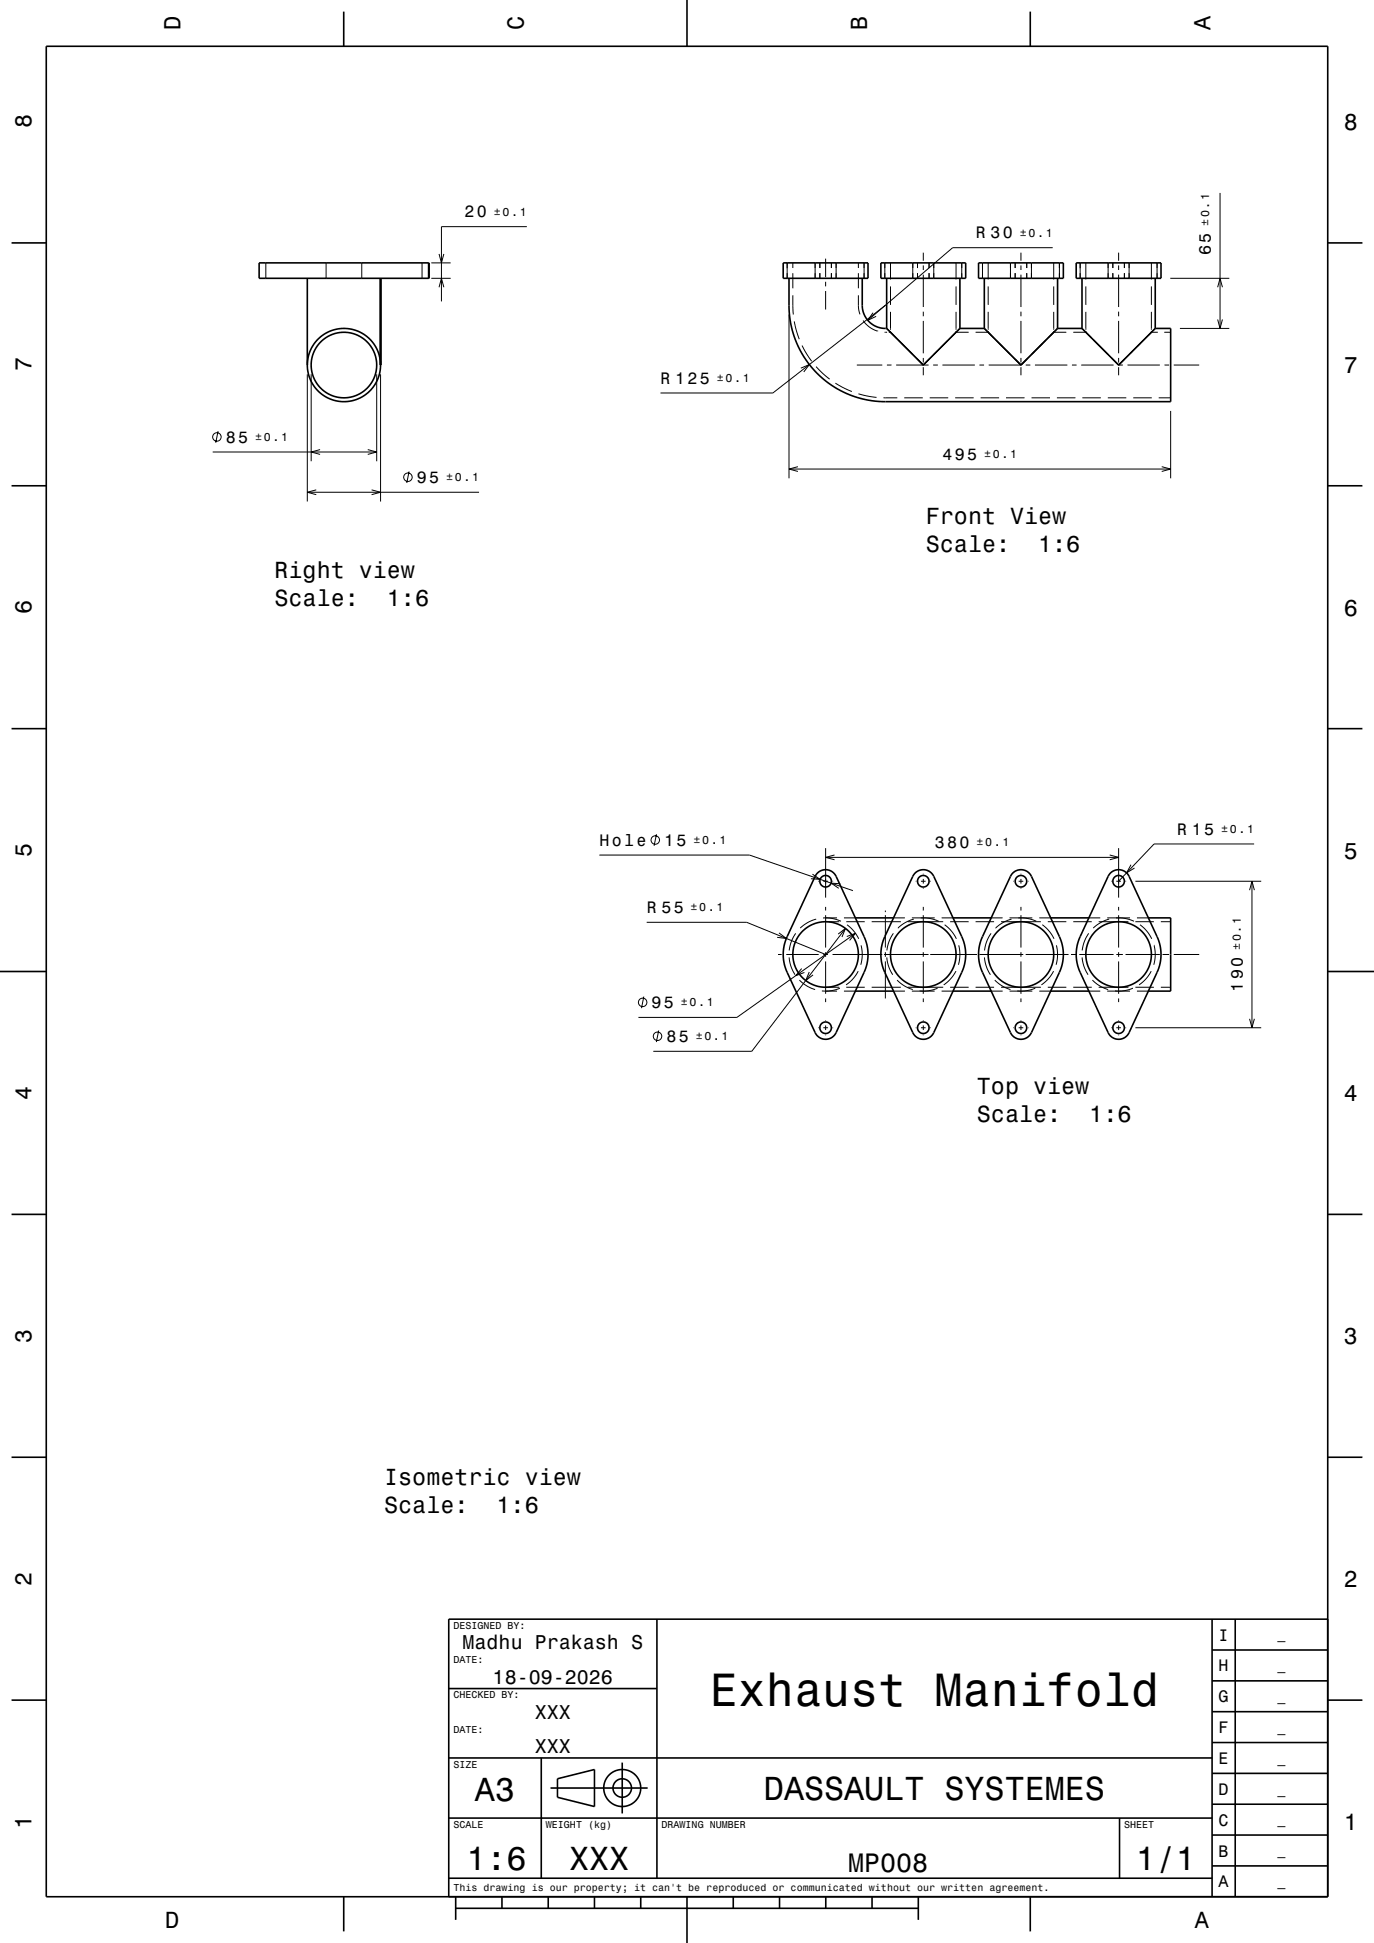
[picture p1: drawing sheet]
<svg xmlns="http://www.w3.org/2000/svg" width="297mm" height="420mm" viewBox="0 0 297 420" stroke-linecap="round" stroke-linejoin="round" font-family="sans-serif">
<g fill="none" stroke="#000" stroke-width=".22">
<path d="M57.5 56.8v3.4M70.5 56.8v3.4M78.2 56.8v3.4M91.2 56.8v3.4M93.2 56.8h4.2M94.9 54.9l.5 1.9 .5-1.9M113.9 49h-18.5v16.2M170.1 56.8v3.4M171.4 56.8v1.1M171.4 59v3.3M176.2 56.8v3.4M177.2 56.8v1.1"/>
<path d="M177.2 59v1.2M178.5 55.9v4M179.7 56.8v1.1M179.7 59v1.2M180.7 56.8v3.4M185.5 56.8v1.1M185.5 59v3.3M186.8 56.8v3.4M191.3 56.8v3.4M192.5 56.8v3.6M197.3 56.8v3.4M198.3 56.8v1.1"/>
<path d="M198.3 59v1.2M199.6 54.6v1.8M199.6 57.4v1M199.6 59.4v7M200.8 56.8v1.1M200.8 59v1.2M201.8 56.8v3.4M206.7 56.8v3.6M207.9 56.8v3.4M212.4 56.8v3.4M213.6 56.8v3.6M218.4 56.8v3.4"/>
<path d="M219.4 56.8v1.1M219.4 59v1.2M220.7 54.6v1.8M220.7 57.4v1M220.7 59.4v7M221.9 56.8v1.1M221.9 59v1.2M223 56.8v3.4M227.6 53.5h-21.7l-18.3 15.7M227.8 56.8v3.6M229 56.8v3.4M233.5 56.8v3.4"/>
<path d="M234.7 56.8v3.6M239.5 56.8v3.4M240.5 56.8v1.1M240.5 59v1.2M241.8 54.6v1.8M241.8 57.4v1M241.8 59.4v7M243 56.8v1.1M243 59v1.2M244.1 56.8v3.4M248.9 56.8v3.6M250.1 56.8v3.4"/>
<path d="M263.7 41.7v29.3M93.2 60.2h4.2M94.9 62.1l.5-1.9 .5 1.9M170.5 68v35.4M171.4 63.8l.1 4.2M171.7 69.5l1.1 3.8M173.1 79.6l1.8-.8-1.2 1.6M173.4 74.7l2.1 3.4M176.4 79.3l2.9 2.7M178.5 60.9v1M178.5 62.9v4M185.2 78.9h5.5"/>
<path d="M185.5 63.8l.1 2.7 .3 1.5M186.6 69.3a5.8 5.8 0 0 0 3.1 2.3M188.7 67.6l-1.1 1.6 1.8-.8M191.2 71.8h.5M191.4 66l-24.3 18.9h-24.3M191.7 71l7.9 7.9 7.9-7.9M191.7 78.9h1M192.5 71.6v.2h-.4M192.5 61.9v4M192.5 67.4v3.9M193.7 78.9h7M194.9 74.3l1.3 1.2"/>
<path d="M199.6 67.4v1M199.6 69.4v7M199.6 77.4v1M199.6 79.4v1.7M201.7 78.9h1M203.7 78.9h7M206.7 71.6v.2h2.7M206.7 61.9v4M206.7 67.4v3.9M210.9 71.8h2.7M211.7 78.9h1M212.8 71l7.9 7.9"/>
<path d="M213.6 61.9v4M213.6 67.4v3.9M213.6 71.6v.2M213.6 71.8l1.2 1.3M213.7 78.9h7M219.6 77.8l1.1 1.1M220.7 67.4v1M220.7 69.4v7M220.7 77.4v1M220.7 79.4v1.7M221.7 78.9h1M223.7 78.9h7"/>
<path d="M227.8 71.6v.2h2.7M227.8 61.9v4M227.8 67.4v3.9M228.6 71l-7.9 7.9M231.7 78.9h1M232 71.8h2.7M233.7 78.9h7M233.9 71l2 2.1M234.7 71.8l3 3M234.7 61.9v4M234.7 67.4v3.9M234.7 71.6v.2"/>
<path d="M236.4 73.5l2.9 2.9M241.7 78.9h1M241.8 67.4v1M241.8 69.4v7M241.8 77.4v1M241.8 79.4v1.7M243.7 78.9h7M248.9 71.6v.2h1.4M248.9 61.9v4M248.9 67.4v3.9M249.7 71l-7.9 7.9-3.4-3.4M251.7 71.8h1.3"/>
<path d="M251.7 78.9h1M253 60.2h12.7M253.7 78.9h5.5M255 71h10.7M263.2 62.1l.5-1.9 .5 1.9M263.2 69.1l.5 1.9 .5-1.9M46 97.7h35.4M47.1 93.2l-.5 2.5M66.4 80.9v27.5M67.3 80.9v18.8M69.2 97.2l-1.9 .5 1.9 .5M79.5 97.2l1.9 .5-1.9 .5"/>
<path d="M81.4 80.9v18.8M82.3 80.9v27.5M180.6 82.8l3.5 1.8M185.6 85.1l3.9 .8M191 86h3M195.5 86h4M201 86h4M206.5 86h4M212 86h4M217.5 86h4M223 86h4M228.5 86h4"/>
<path d="M234 86h4M239.5 86h4M245 86h4M250.5 86h2.5M253 88.8v14.6M66.4 106.4h37.2M68.4 105.9l-2 .5 2 .5M80.3 105.9l2 .5-2 .5M88.4 101.9l-.5 2.5M170.5 101.4h82.5M172.5 100.9l-2 .5 2 .5M251.1 100.9l1.9 .5-1.9 .5"/>
<path d="M129.6 184.8h32.4l22.4 7.7M139.8 199.4h21.6l17.1 6.9M141.9 180.3l-.5 2.5M175.6 189l1.7 1.1-2-.2M176.4 198.7a7.9 7.9 0 0 0-3.4 1.9M176.8 190.5h.2M177.9 198.4a7.9 7.9 0 0 1 3.9 .7M178 190.5h1M178.5 183.3v10.7M178.5 196v.8M178.5 197.8v7M178.5 199.2h2.9"/>
<path d="M178.5 198.4h2.4M178.5 185.3h63.3M180 190.5h.1M180.4 184.8l-1.9 .5 1.9 .6M181.6 191l-2-.1 1.7 1.1M182.4 198.4h2.5M182.9 199.2h4M183.1 199.9a7.9 7.9 0 0 1 2.5 3M188.4 199.2h6.3M191.4 196.8v.4M191.4 197.8v7M193.1 198.4h2.5"/>
<path d="M196.2 199.2h7.7M197.1 198.4h4.9M197.5 198.7a7.9 7.9 0 0 0-3.4 1.9M197.9 190.5h.2M199 198.4a7.9 7.9 0 0 1 3.9 .7M199.1 190.5h1M199.6 188.9v.1M199.6 190v1M199.6 192v.1M199.6 196v.8M199.6 197.8v7M201.1 190.5h.1"/>
<path d="M203.5 198.4h2.5M204.2 199.9a7.9 7.9 0 0 1 2.5 3M205.4 199.2h4M210.9 199.2h4M214.3 198.4h2.4M216.4 199.2h8.6M218.2 198.4h4.9M218.6 198.7a7.9 7.9 0 0 0-3.4 1.9M219.1 190.5h.1M220.1 198.4a7.9 7.9 0 0 1 3.9 .7M220.2 190.5h1M220.7 188.9v.1"/>
<path d="M220.7 190v1M220.7 192v.1M220.7 196v.8M220.7 197.8v7M222.2 190.5h.1M224.6 198.4h2.5M225.3 199.9a7.9 7.9 0 0 1 2.5 3M226.5 199.2h4M232 199.2h4M235.4 198.4h2.4M237.5 199.2h6.4M239.3 198.4h5"/>
<path d="M239.8 198.7a7.9 7.9 0 0 0-3.5 1.9M239.9 184.8l1.9 .5-1.9 .6M240.2 190.5h.1M241.2 198.4a7.9 7.9 0 0 1 3.9 .7M241.3 190.5h1M241.8 183.3v10.7M241.8 196v.8M241.8 197.8v7M243.3 190.5h.1M244.5 186.9l-1 1.8 1.7-1.1M245.4 190.5h27.2M245.4 199.2h4"/>
<path d="M245.8 198.4h2.4M246.4 199.9a7.9 7.9 0 0 1 2.6 3M250.9 199.2h2.1M270.1 192.4l.5-1.9 .5 1.9M270.6 190.5v31.7M271.1 182.4h-21.6l-7.7 8.1M139.2 215.4l-.5 2.5M168.2 206.3h.8M168.4 201.7l1.6 1.2-2-.3M170 206.3h7M170.6 207a7.9 7.9 0 0 0 1.3 3.7M172 201.8a7.9 7.9 0 0 0-1.4 3.7"/>
<path d="M172.8 211.9a7.9 7.9 0 0 0 3.4 2M173.3 209.4l-1.3 1.5 1.9-.7M174.9 210.1l-.7 1.9 1.6-1.3M178 206.3h1M178.5 205.8v1M178.5 207.8v7M178.5 215.8v.8M178.5 214.2h2.4M178.5 213.4h2.9M180 206.3h10.7M181.2 201.9l1.6-1.2-.8 1.8M181.6 213.6a8 8 0 0 1-3.9 .6"/>
<path d="M182.4 214.2h2.5M182.8 200.7l-20.3 26.6h-21.3M182.9 213.4h4M183 202.4l1.9-.7-1.3 1.6M184.9 201.7l-25.6 18.2h-21.3M185.5 209.9a7.9 7.9 0 0 1-2.6 3M186.1 204.3a7.9 7.9 0 0 1 0 4.2M188.4 213.4h6.3M191.1 206.3h9.6M191.4 205.8v1M191.4 207.8v8M191.7 207a7.9 7.9 0 0 0 1.3 3.7"/>
<path d="M193.1 201.8a7.9 7.9 0 0 0-1.4 3.7M193.1 214.2h2.5M193.9 211.9a7.9 7.9 0 0 0 3.4 2M196.2 213.4h7.7M197.1 214.2h4.9M199.6 205.8v1M199.6 207.8v7M199.6 215.8v.8M201.1 206.3h10.1M202.7 213.6a8 8 0 0 1-3.9 .6M203.5 214.2h2.5M205.4 213.4h4"/>
<path d="M206.6 209.9a7.9 7.9 0 0 1-2.6 3M207.2 204.3a7.9 7.9 0 0 1 0 4.2M210.9 213.4h4M211.7 206.3h9.5M212.8 207a8 8 0 0 0 1.3 3.7M214.2 201.8a7.8 7.8 0 0 0-1.4 3.7M214.3 214.2h2.4M215 211.9a7.9 7.9 0 0 0 3.4 2M216.4 213.4h8.6M218.2 214.2h4.9M220.7 205.8v1M220.7 207.8v7"/>
<path d="M220.7 215.8v.8M221.7 206.3h9.3M223.8 213.6a8 8 0 0 1-3.9 .6M224.6 214.2h2.5M226.5 213.4h4M227.7 209.9a7.9 7.9 0 0 1-2.6 3M228.3 204.3a7.9 7.9 0 0 1 0 4.2M231.5 206.3h1.2M232 213.4h4M233.3 206.3h7.4M233.9 207a7.9 7.9 0 0 0 1.3 3.7M235.3 201.8a7.9 7.9 0 0 0-1.4 3.7"/>
<path d="M235.4 214.2h2.4M236.1 211.9a8 8 0 0 0 3.4 2M237.5 213.4h6.4M239.3 214.2h5M241.3 206.3h1.4M241.8 205.8v1M241.8 207.8v7M241.8 215.8v.8M243.3 206.3h7.4M244.9 213.6a8 8 0 0 1-3.9 .6M245.4 213.4h4M245.8 214.2h2.4"/>
<path d="M248.8 209.9a7.9 7.9 0 0 1-2.6 3M249.5 204.3a7.9 7.9 0 0 1-.1 4.2M250.9 213.4h2.1M251.3 206.3h1.4M253.7 206.3h5.5M142.4 222.8l-.5 2.5M176.8 222.2h.2M178 222.2h1M178.5 220.5v.2M178.5 221.7v1M178.5 223.7v.1M180 222.2h.1"/>
<path d="M197.9 222.2h.2M199.1 222.2h1M199.6 220.5v.2M199.6 221.7v1M199.6 223.7v.1M201.1 222.2h.1M219.1 222.2h.1M220.2 222.2h1M220.7 220.5v.2M220.7 221.7v1M220.7 223.7v.1M222.2 222.2h.1"/>
<path d="M240.2 222.2h.1M241.3 222.2h1M241.8 220.5v.2M241.8 221.7v1M241.8 223.7v.1M243.3 222.2h.1M245.4 222.2h27.2M270.1 220.2l.5 2 .5-2"/>
<circle cx="46.9" cy="94.5" r=".92"/>
<circle cx="88.2" cy="103.2" r=".91"/>
<circle cx="141.6" cy="181.6" r=".92"/>
<circle cx="138.9" cy="216.7" r=".91"/>
<circle cx="142.1" cy="224" r=".91"/>
</g>
<g fill="none" stroke="#000" stroke-width=".35">
<path d="M10 10h277v400h-277zM74.3 2.5v7.5M148.5 0v10M222.7 2.5v7.5M2.5 52.5h7.5M56 56.8h36.7v3.4h-36.7zM169.3 56.8h18.3v3.4h-18.3zM190.4 56.8h18.3v3.4h-18.3zM211.5 56.8h18.4v3.4h-18.4zM232.6 56.8h18.4v3.4h-18.4zM287 52.5h7.5M66.4 60.2v18.7"/>
<path d="M82.3 60.2v18.7M170.5 60.2l.1 7 .4 3 1.2 3.8 .9 2.1 1.1 1.7 1.5 1.9 1.4 1.5 3.4 2.5 3.8 1.9 2.2 .6 2.2 .4 2.5 .2h61.8v-15.8h-3.3M186.4 60.2v5.8a5 5 0 0 0 5.3 5M191.7 71l7.9 7.9 7.9-7.9M191.7 60.2v10.8M207.5 71h5.3M207.5 60.2v10.8M212.8 71l7.9 7.9 7.9-7.9M212.8 60.2v10.8M228.6 71h5.3M228.6 60.2v10.8M233.9 71l7.9 7.9 7.9-7.9"/>
<path d="M233.9 60.2v10.8M249.7 60.2v10.8M2.5 105h7.5M287 105h7.5M2.5 157.5h7.5M287 157.5h7.5M176.7 188.7a2.5 2.5 0 0 1 4 .7l6.1 13.1a9.2 9.2 0 0 1 0 7.7l-6.1 13a2.5 2.5 0 0 1-2.2 1.5 2.5 2.5 0 0 1-2.3-1.5l-6.1-13a9.2 9.2 0 0 1 0-7.7l6.1-13.1zM184.9 198.4h8.2M197.8 188.7a2.5 2.5 0 0 1 4 .7l6.1 13.1a9.2 9.2 0 0 1 0 7.7l-6.1 13a2.5 2.5 0 0 1-2.2 1.5 2.5 2.5 0 0 1-2.3-1.5l-6-13a9.2 9.2 0 0 1 0-7.7l6-13.1zM206 198.4h8.3M219 188.7a2.5 2.5 0 0 1 4 .7l6 13.1a9.2 9.2 0 0 1 0 7.7l-6 13a2.5 2.5 0 0 1-2.3 1.5 2.5 2.5 0 0 1-2.3-1.5l-6-13a9.2 9.2 0 0 1 0-7.7l6-13.1zM227.1 198.4h8.3"/>
<path d="M240.1 188.7a2.5 2.5 0 0 1 4 .7l6 13.1a9.2 9.2 0 0 1 0 7.7l-6 13a2.5 2.5 0 0 1-2.3 1.5 2.5 2.5 0 0 1-2.3-1.5l-6-13a9.2 9.2 0 0 1 0-7.7l6-13.1zM248.2 198.4h4.8v15.8h-4.8M0 210h10M184.9 214.2h8.2M206 214.2h8.3M227.1 214.2h8.3M287 210h10M2.5 262.5h7.5M287 262.5h7.5M2.5 315h7.5M287 315h7.5M142 350v56"/>
<path d="M262 356.7h25M262 350v60M267 350v60M287 350h-190v60M2.5 367.5h7.5M97 365h45M262 376.7h25M262 370h25M262 363.3h25M287 367.5h7.5M97 393h165M97 380h165"/>
<path d="M117 380v26M119 386.5h21M120.5 384.5l8-2v8l-8-2zM134.5 381v11M242 393v13M262 396.7h25M262 390h25M262 383.3h25M74.3 410v7.5M97 406h165M98.5 412.5h100M98.5 410v5"/>
<path d="M108.5 410v2.5M118.5 410v2.5M128.5 410v2.5M138.5 410v2.5M148.5 410v10M158.5 410v2.5M168.5 410v2.5M178.5 410v2.5M188.5 410v2.5M198.5 410v5M222.7 410v7.5M262 403.3h25"/>
<circle cx="74.3" cy="78.9" r="7.1"/>
<circle cx="74.3" cy="78.9" r="7.9"/>
<circle cx="178.5" cy="190.5" r="1.25"/>
<circle cx="199.6" cy="190.5" r="1.25"/>
<circle cx="220.7" cy="190.5" r="1.25"/>
<circle cx="241.8" cy="190.5" r="1.25"/>
<circle cx="178.5" cy="206.3" r="7.1"/>
<circle cx="199.6" cy="206.3" r="7.1"/>
<circle cx="220.7" cy="206.3" r="7.1"/>
<circle cx="241.8" cy="206.3" r="7.1"/>
<circle cx="178.5" cy="222.2" r="1.25"/>
<circle cx="199.6" cy="222.2" r="1.25"/>
<circle cx="220.7" cy="222.2" r="1.25"/>
<circle cx="241.8" cy="222.2" r="1.25"/>
<circle cx="134.5" cy="386.5" r="2"/>
<circle cx="134.5" cy="386.5" r="4"/>
</g>
<text font-size="10.1" x="153.4" y="368.7">Exhaust Manifold</text>
<g font-size="7.2">
<text x="102.7" y="389.3">A3</text>
<text x="165.1" y="389.1">DASSAULT SYSTEMES</text>
<text x="100.8" y="404.3">1:6</text>
<text x="123" y="404.3">XXX</text>
<text x="245.5" y="404.3">1/1</text>
</g>
<text font-size="5.8" x="183.3" y="404.6">MP008</text>
<g font-size="5">
<text x="39" y="6.5" transform="rotate(-90 39 6.5)">D</text>
<text x="113.2" y="6.5" transform="rotate(-90 113.2 6.5)">C</text>
<text x="187.4" y="6.5" transform="rotate(-90 187.4 6.5)">B</text>
<text x="261.6" y="6.5" transform="rotate(-90 261.6 6.5)">A</text>
<text x="6.8" y="27.8" transform="rotate(-90 6.8 27.8)">8</text>
<text x="290.5" y="28.1">8</text>
<text x="6.8" y="80.3" transform="rotate(-90 6.8 80.3)">7</text>
<text x="290.5" y="80.6">7</text>
<text x="200.1" y="113.4">Front View</text>
<text x="200.1" y="119.4">Scale:</text>
<text x="224.4" y="119.4">1:6</text>
<text x="59.3" y="125">Right view</text>
<text x="59.3" y="131.1">Scale:</text>
<text x="83.6" y="131.1">1:6</text>
<text x="6.8" y="132.8" transform="rotate(-90 6.8 132.8)">6</text>
<text x="290.5" y="133.1">6</text>
<text x="6.8" y="185.3" transform="rotate(-90 6.8 185.3)">5</text>
<text x="290.5" y="185.6">5</text>
<text x="6.8" y="237.8" transform="rotate(-90 6.8 237.8)">4</text>
<text x="211.2" y="236.5">Top view</text>
<text x="290.5" y="238.1">4</text>
<text x="211.2" y="242.6">Scale:</text>
<text x="235.5" y="242.6">1:6</text>
<text x="6.8" y="290.3" transform="rotate(-90 6.8 290.3)">3</text>
<text x="290.5" y="290.6">3</text>
<text x="83" y="321">Isometric view</text>
<text x="83" y="327">Scale:</text>
<text x="107.3" y="327">1:6</text>
<text x="6.8" y="342.8" transform="rotate(-90 6.8 342.8)">2</text>
<text x="290.5" y="343.1">2</text>
<text x="6.8" y="395.3" transform="rotate(-90 6.8 395.3)">1</text>
<text x="290.5" y="395.6">1</text>
<text x="35.7" y="416.8">D</text>
<text x="258.3" y="416.8">A</text>
</g>
<g font-size="4.3">
<text x="100" y="356.5">Madhu Prakash S</text>
<text x="106.5" y="364">18-09-2026</text>
<text x="115.6" y="371.5">XXX</text>
<text x="115.6" y="379">XXX</text>
</g>
<g font-size="3.6">
<text x="100.4" y="47">20</text>
<text x="210.9" y="51.5">R 30</text>
<text x="261.7" y="55.2" transform="rotate(-90 261.7 55.2)">65</text>
<text x="142.8" y="83">R 125</text>
<text x="48.8" y="95.7">85</text>
<text x="203.7" y="99.4">495</text>
<text x="90.1" y="104.4">95</text>
<text x="129.6" y="182.8">Hole</text>
<text x="143.6" y="182.8">15</text>
<text x="202.1" y="183.3">380</text>
<text x="254.5" y="180.4">R 15</text>
<text x="139.8" y="197.4">R 55</text>
<text x="268.6" y="214.4" transform="rotate(-90 268.6 214.4)">190</text>
<text x="140.8" y="217.9">95</text>
<text x="144" y="225.3">85</text>
<text x="263.4" y="354.6">I</text>
<text x="263.4" y="361.3">H</text>
<text x="263.4" y="368">G</text>
<text x="263.4" y="374.6">F</text>
<text x="263.4" y="381.3">E</text>
<text x="263.4" y="388">D</text>
<text x="263.4" y="394.6">C</text>
<text x="263.4" y="401.3">B</text>
<text x="263.4" y="408">A</text>
</g>
<g font-size="2.9">
<text x="276.1" y="354.4">_</text>
<text x="276.1" y="361.1">_</text>
<text x="276.1" y="367.7">_</text>
<text x="276.1" y="374.4">_</text>
<text x="276.1" y="381">_</text>
<text x="276.1" y="387.7">_</text>
<text x="276.1" y="394.4">_</text>
<text x="276.1" y="401.1">_</text>
<text x="276.1" y="407.7">_</text>
</g>
<g font-size="2.5">
<text x="106.8" y="46.6">±0.1</text>
<text x="220.4" y="51.2">±0.1</text>
<text x="261.3" y="48.8" transform="rotate(-90 261.3 48.8)">±0.1</text>
<text x="154.9" y="82.6">±0.1</text>
<text x="55.1" y="95.3">±0.1</text>
<text x="212.7" y="99">±0.1</text>
<text x="96.4" y="104">±0.1</text>
<text x="149.9" y="182.5">±0.1</text>
<text x="211.1" y="183">±0.1</text>
<text x="264" y="180.1">±0.1</text>
<text x="149.3" y="197">±0.1</text>
<text x="268.2" y="205.4" transform="rotate(-90 268.2 205.4)">±0.1</text>
<text x="147.2" y="217.6">±0.1</text>
<text x="150.4" y="224.9">±0.1</text>
</g>
<g font-size="2.2">
<text x="98" y="352.1">DESIGNED BY:</text>
<text x="98" y="359.6">DATE:</text>
<text x="98" y="367.1">CHECKED BY:</text>
<text x="98" y="374.6">DATE:</text>
<text x="98" y="382.1">SIZE</text>
<text x="98" y="395.1">SCALE</text>
<text x="118" y="395.1">WEIGHT (kg)</text>
<text x="143" y="395.1">DRAWING NUMBER</text>
<text x="243" y="395.1">SHEET</text>
<text x="98" y="408.8">This drawing is our property; it can't be reproduced or communicated without our written agreement.</text>
</g>
</svg>
